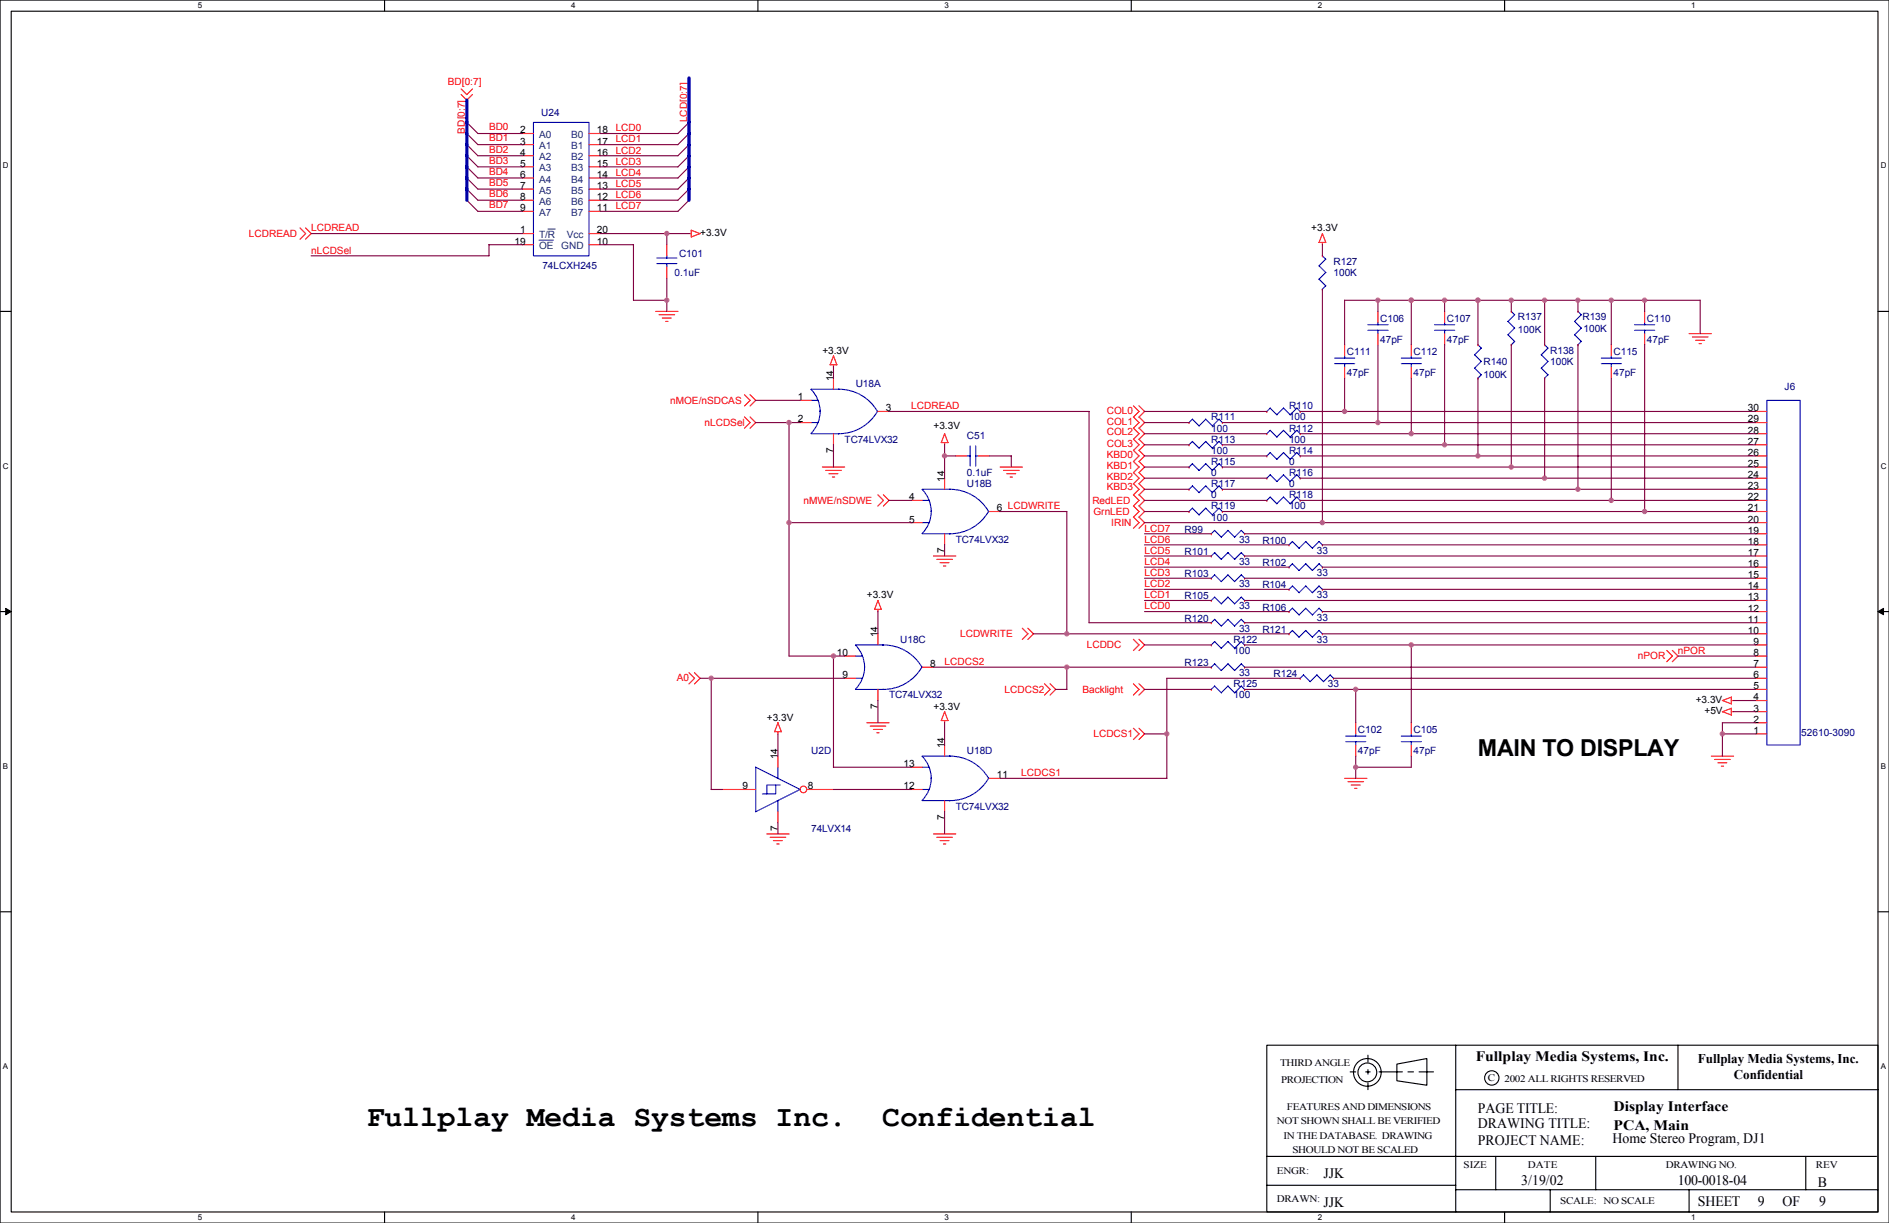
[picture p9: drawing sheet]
<svg xmlns="http://www.w3.org/2000/svg" width="432mm" height="279mm" viewBox="0 0 432 279" stroke-linecap="round" stroke-linejoin="round" font-family="sans-serif">
<path d="M0 0h431.8v279.4h-431.8zM2.6 2.6h426.7v274.3h-426.7z" fill="none" stroke="#000" stroke-width=".25"/>
<g fill="#fff">
<path d="M45.2 .3h1v2h-1z"/>
<path d="M45.2 277.1h1v2.1h-1z"/>
</g>
<path d="M87.9 0v2.6M87.9 276.9v2.5" fill="none" stroke="#000" stroke-width=".25"/>
<g fill="#fff">
<path d="M130.6 .3h1v2h-1z"/>
<path d="M130.6 277.1h1v2.1h-1z"/>
</g>
<path d="M173.2 0v2.6M173.2 276.9v2.5" fill="none" stroke="#000" stroke-width=".25"/>
<g fill="#fff">
<path d="M215.9 .3h1v2h-1z"/>
<path d="M215.9 277.1h1v2.1h-1z"/>
</g>
<path d="M258.6 0v2.6M258.6 276.9v2.5" fill="none" stroke="#000" stroke-width=".25"/>
<g fill="#fff">
<path d="M301.3 .3h1v2h-1z"/>
<path d="M301.3 277.1h1v2.1h-1z"/>
</g>
<path d="M343.9 0v2.6M343.9 276.9v2.5" fill="none" stroke="#000" stroke-width=".25"/>
<g fill="#fff">
<path d="M386.6 .3h1v2h-1z"/>
<path d="M386.6 277.1h1v2.1h-1z"/>
<path d="M.7 36.9h1.2v2h-1.2z"/>
<path d="M429.9 36.9h1.3v2h-1.3z"/>
<path d="M.7 105.4h1.2v2.1h-1.2z"/>
<path d="M429.9 105.4h1.3v2.1h-1.3z"/>
</g>
<path d="M0 71.1h2.6M429.3 71.1h2.5" fill="none" stroke="#000" stroke-width=".25"/>
<g fill="#fff">
<path d="M.7 174h1.2v2h-1.2z"/>
<path d="M429.9 174h1.2v2h-1.2z"/>
</g>
<path d="M0 139.7h2.6M429.3 139.7h2.5" fill="none" stroke="#000" stroke-width=".25"/>
<path d="M1.3 139l1.3 .7-1.3 .7zM429.3 139.7l1.3-.7v1.4z" fill="#000" stroke="#000" stroke-width=".23"/>
<g fill="#fff">
<path d="M.7 242.6h1.2v2h-1.2z"/>
<path d="M429.9 242.6h1.2v2h-1.2z"/>
</g>
<g fill="none" stroke="#000" stroke-width=".25">
<path d="M0 208.3h2.6M429.3 208.3h2.5M332.8 238.8h96.5v38.1h-96.5zM332.8 238.8h-43.2v38.1h43.2M383.6 238.8v10.1M308.6 244.9h1.3M312.2 244.9h1M312.7 241.1v1.5M312.7 244.4v1M312.7 247.4v1.5M315.2 244.9h5.4M319.3 243.1l6.9-1.3v6.1l-6.9-1z"/>
<path d="M321.8 244.9h1.3M324.4 244.9h3.3M332.8 248.9h96.5M289.6 264.2h139.4M289.6 270.8h43.2M332.8 271.8h96.5M341.9 264.2v7.6M354.4 271.8v5.1M364.8 264.2v7.6M386.1 271.8v5.1M412.8 264.2v7.6"/>
<circle cx="312.6" cy="245" r="3.2"/>
<circle cx="312.6" cy="245" r="2.15"/>
<circle cx="341" cy="246.3" r="1.64"/>
</g>
<g fill="none" stroke="#f00" stroke-width=".25">
<path d="M105.4 21.6l1.3 1.3 1.3-1.3M105.4 20.3l1.3 1.3 1.3-1.3M119.4 30.5h2.5M119.4 33h2.5M119.4 35.6h2.5M119.4 38.1h2.5M134.6 30.5h2.6M134.6 33h2.6M134.6 35.6h2.6M134.6 38.1h2.6M68.6 52.1l1.3 1.3-1.3 1.3M69.8 52.1l1.3 1.3-1.3 1.3"/>
<path d="M119.4 53.4h2.5M119.4 40.7h2.5M119.4 43.2h2.5M119.4 45.7h2.5M119.4 48.3h2.5M119.4 55.9h2.5M134.6 53.4h2.6M134.6 40.7h2.6M134.6 43.2h2.6M134.6 45.7h2.6M134.6 48.3h2.6M134.6 55.9h2.6"/>
<path d="M152.4 55.9v2.5M157.5 53.4h.5M158 52.6l2 .8-2 .7zM302.3 58.4h.1M302.3 55.4v.5M302.3 53.4l.8 2M302.3 53.3l-.8 2.1h1.5M149.9 71.1h5.1M150.6 71.9h3.6M151.4 72.7h2M152.2 73.4h.5M152.4 61v2.5"/>
<path d="M302.3 66.1h.1M307.4 78.8v2.5M315 71.1v2.6M315 76.2v2.6M322.6 78.8v2.5M330.2 71.1v2.6M330.2 76.2v2.6M337.8 78.8h.1M345.5 71.1h.1M345.5 78.8h.1M353.1 78.8h.1M360.7 71.1h.1"/>
<path d="M360.7 78.8h.1M368.3 78.8v2.5M375.9 71.1v2.6M375.9 76.2v2.6M386.1 76.2h5.1M386.9 77h3.5M387.6 77.7h2.1M388.4 78.5h.5M170.2 95.2l1.3 1.3-1.3 1.3M170.2 90.2l1.3 1.3-1.3 1.3M171.4 95.2l1.3 1.3-1.3 1.3M171.4 90.2l1.3 1.3-1.3 1.3"/>
<path d="M182.9 96.5h2.5M182.9 91.5h2.5M189.7 83.3h1.6M190.5 83.3v.6M190.5 86.4v2.5M190.5 99.1v2.5M190.5 81.3l.8 2.1M190.5 81.3l-.7 2M200.7 94h2.5M215.9 99.1l.8 2M215.9 99.1l-.8 2h1.6M259.1 95.2l1.3 1.3-1.3 1.3"/>
<path d="M259.1 97.8l1.3 1.3-1.3 1.2 1.3 1.3-1.3 1.3M259.1 92.7l1.3 1.3-1.3 1.3M260.3 95.2l1.3 1.3-1.3 1.3M260.3 97.8l1.3 1.3-1.3 1.2 1.3 1.3-1.3 1.3M260.3 92.7l1.3 1.3-1.3 1.3M271.8 96.5h.1M279.4 96.5h.1M289.6 99.1h.1M289.6 94h.1M297.2 99.1h.1M297.2 94h.1M307.4 83.8v2.6"/>
<path d="M322.6 83.8v2.6M337.8 86.4h.1M353.1 86.4h.1M368.3 83.8v2.6M401.3 99.1h2.6M401.3 96.5h2.6M401.3 94h2.6M188 106.7h5.1M188.7 107.5h3.6M189.5 108.2h2M190.3 109h.5M200.7 113l1.3 1.3-1.3 1.3"/>
<path d="M201.9 113l1.3 1.3-1.3 1.3M208.3 119.4h2.5M208.3 114.3h2.5M215.9 101.1v.5M215.9 109.2v2.6M218.5 104.2h2.5M223.5 104.2h2.6M226.1 116.9h2.5M228.6 106.7h5.1M229.4 107.5h3.6M230.1 108.2h2.1M230.9 109h.5"/>
<path d="M259.1 102.9l1.3 1.3-1.3 1.2 1.3 1.3-1.3 1.3M259.1 110.5l1.3 1.3-1.3 1.3M259.1 113l1.3 1.3-1.3 1.3M259.1 115.6l1.3 1.3-1.3 1.3M259.1 118.1l1.3 1.3-1.3 1.3M259.1 107.9l1.3 1.3-1.3 1.3M260.3 102.9l1.3 1.3-1.3 1.2 1.3 1.3-1.3 1.3M260.3 110.5l1.3 1.3-1.3 1.3M260.3 113l1.3 1.3-1.3 1.3M260.3 115.6l1.3 1.3-1.3 1.3M260.3 118.1l1.3 1.3-1.3 1.3M260.3 107.9l1.3 1.3-1.3 1.3"/>
<path d="M271.8 101.6h.1M271.8 116.9h.1M271.8 106.7h.1M271.8 111.8h.1M279.4 101.6h.1M279.4 116.9h.1M279.4 106.7h.1M279.4 111.8h.1M289.6 104.2h.1M289.6 114.3h.1M289.6 109.2h.1M297.2 104.2h.1"/>
<path d="M297.2 114.3h.1M297.2 109.2h.1M401.3 106.7h2.6M401.3 119.4h2.6M401.3 116.9h2.6M401.3 114.3h2.6M401.3 111.8h2.6M401.3 109.2h2.6M401.3 104.2h2.6M401.3 101.6h2.6M200.7 139.2v.5M200.7 137.2l-.8 2h1.5l-.7-2"/>
<path d="M213.4 127h5.1M214.1 127.8h3.6M214.9 128.5h2M215.7 129.3h.5M215.9 121.9v2.6M276.9 132.1h.1M276.9 121.9h.1M276.9 137.2h.1M276.9 127h.1M284.5 132.1h.1M284.5 121.9h.1M284.5 137.2h.1"/>
<path d="M284.5 127h.1M294.7 134.6h.1M294.7 129.6h.1M294.7 124.5h.1M294.7 139.7h.1M302.3 134.6h.1M302.3 129.6h.1M302.3 124.5h.1M302.3 139.7h.1M401.3 127h2.6M401.3 139.7h2.6M401.3 137.2h2.6"/>
<path d="M401.3 134.6h2.6M401.3 132.1h2.6M401.3 129.6h2.6M401.3 124.5h2.6M401.3 121.9h2.6M157.5 153.7l1.3 1.3-1.3 1.3M158.7 153.7l1.3 1.3-1.3 1.3M193.1 149.9h2.5M193.1 155h2.5M200.7 144.8v2.5M200.7 157.5v2.5M210.8 152.4h2.6"/>
<path d="M233.7 143.5l1.3 1.3-1.3 1.3M234.9 143.5l1.3 1.3-1.3 1.3M238.8 156.2l1.3 1.3-1.3 1.3M240 156.2l1.3 1.3-1.3 1.3M259.1 156.2l1.3 1.3-1.3 1.3M259.1 146l1.3 1.3-1.3 1.3M260.3 156.2l1.3 1.3-1.3 1.3M260.3 146l1.3 1.3-1.3 1.3M276.9 142.3h.1M276.9 147.3h.1M276.9 157.5h.1M276.9 152.4h.1"/>
<path d="M284.5 142.3h.1M284.5 147.3h.1M284.5 157.5h.1M284.5 152.4h.1M294.7 144.8h.1M297.2 155h.1M302.3 144.8h.1M304.8 155h.1M381 148.6l1.3 1.3-1.3 1.3M382.3 148.6l1.3 1.3-1.3 1.3M395.8 159.3v1.5l-2.1-.8M395.8 159.3l-2.1 .7"/>
<path d="M401.3 149.9h2.6M401.3 155h2.6M401.3 152.4h2.6M401.3 157.5h2.6M401.3 147.3h2.6M401.3 144.8h2.6M401.3 142.3h2.6M177.8 165.1l.8 2.1h-1.6zM177.8 167.2v.5M177.8 172.7v2.6M198.1 165.1h5.1M198.9 165.9h3.6"/>
<path d="M199.6 166.6h2.1M200.4 167.4h.6M208.3 175.3h2.5M215.9 164.6v.5M215.9 170.2v2.5M215.9 162.6l-.8 2h1.6l-.8-2M226.1 177.8h2.5M259.1 166.4l1.3 1.3-1.3 1.3M260.3 166.4l1.3 1.3-1.3 1.3M307.4 177.8h5.1M308.1 178.6h3.6M308.9 179.3h2"/>
<path d="M309.9 165.1v2.6M309.9 170.2v2.5M322.6 165.1v2.6M322.6 170.2v2.5M391.2 172.7h5.1M391.9 173.5h3.6M392.7 174.3h2M393.5 175h.5M393.7 162.6l2.1 .8M395.8 161.8v1.5M395.8 160h.5M395.8 162.6h.5"/>
<path d="M395.8 161.8l-2.1 .8M401.3 160h2.6M401.3 165.1h2.6M401.3 162.6h2.6M401.3 167.7h2.6M165.1 180.4h7.6M175.3 190.5h5.1M176 191.3h3.6M176.8 192h2M177.6 192.8h.5M177.8 185.4v2.6M184.4 180.4h6.1"/>
<path d="M208.3 180.4h2.5M213.4 190.5h5.1M214.1 191.3h3.6M214.9 192h2M215.7 192.8h.5M215.9 182.9v2.5M309.6 180.1h.6"/>
<circle cx="183.6" cy="180.3" r=".76"/>
</g>
<g fill="none" stroke="#00f" stroke-width=".25">
<path d="M121.9 28h12.7v30.4h-12.7zM150.1 58.9h4.6M152.4 58.4v.6M302.3 58.4l.8 .8-1.6 1.5 1.6 1.6M150.1 60.2h4.6M152.4 60.2v.8M303 62.3l-1.5 1.5 1.6 1.5-.8 .8M312.7 75.5h4.6M312.7 74.2h4.6M315 73.7v.5M315 75.4v.8M327.9 75.5h4.6"/>
<path d="M327.9 74.2h4.6M330.2 73.7v.5M330.2 75.4v.8M337.8 78.8l.8 .7M338.6 79.5l-1.5 1.6M344.7 73.4l1.5 1.6-1.5 1.5M344.7 76.5l1.5 1.5-.8 .8M345.5 71.1l.7 .8M346.2 71.9l-1.5 1.5M353.1 78.8l.8 .7-1.6 1.6M359.9 73.4l1.6 1.6M359.9 76.5l1.6 1.5"/>
<path d="M360.7 71.1l.8 .8M361.5 71.9l-1.6 1.5M361.5 75l-1.6 1.5M361.5 78l-.8 .8M373.7 75.5h4.5M373.7 74.2h4.5M375.9 73.7v.5M375.9 75.4v.8M185.4 88.9a7.2 7.2 0 0 1 2.1 5.1v-.1a7.1 7.1 0 0 1-2.1 5.1M185.4 88.9h6.3a10.2 10.2 0 0 1 8.9 5.1M185.4 91.5h1.6M185.4 96.5h1.6"/>
<path d="M200.6 93.9a10.1 10.1 0 0 1-8.9 5.2h-6.3M271.8 96.5l.8-.7 1.5 1.5M278.7 95.8l.7 .8M278.7 95.8l-1.5 1.5-1.6-1.5-1.5 1.5M289.6 99.1l.8-.8 1.5 1.6M290.3 93.2l1.6 1.6M290.4 93.2l-.8 .8M291.9 99.8l1.5-1.5 1.5 1.6M293.4 93.2l1.5 1.6M293.4 93.2l-1.5 1.6M296.4 98.3l.8 .8M296.4 93.2l.8 .8"/>
<path d="M296.5 98.3l-1.6 1.5M296.5 93.2l-1.6 1.6M305.1 83.1h4.6M305.1 81.8h4.6M307.4 81.3v.5M307.4 83.1v.7M320.3 83.1h4.6M320.3 81.8h4.6M322.6 81.3v.5M322.6 83.1v.7M337.1 81l1.5 1.6M338.6 82.6l-1.5 1.5 1.5 1.5"/>
<path d="M338.6 85.6l-.8 .8M352.3 81l1.6 1.6-1.6 1.5 1.6 1.5M353.8 85.6l-.7 .8M366 83.1h4.6M366 81.8h4.6M368.3 81.3v.5M368.3 83.1v.7M403.9 91.5h7.6v78.7h-7.6zM210.8 111.8a7.2 7.2 0 0 1 2.1 5 7.1 7.1 0 0 1-2.1 5.1M210.8 111.8h6.4M210.8 114.3h1.6M210.8 119.4h1.6"/>
<path d="M217.2 111.8h-.1a10.2 10.2 0 0 1 8.9 5.1M221 104.2h.8M221.8 101.9v4.6M223 104.2h.5M223 101.9v4.6M226 116.8a10.1 10.1 0 0 1-8.9 5.1h.1M271.8 101.6l.8-.8 1.5 1.6M272.6 116.1l1.5 1.5M272.6 105.9l1.5 1.6M272.6 111l1.5 1.6M272.6 116.1l-.8 .8M272.6 105.9l-.8 .8"/>
<path d="M272.6 111l-.8 .8M275.6 116.1l1.6 1.5M275.6 105.9l1.6 1.6M275.6 111l1.6 1.6M275.6 116.1l-1.5 1.5M275.6 105.9l-1.5 1.6M275.6 111l-1.5 1.5M278.7 100.9l.7 .7M278.7 116.1l.7 .8M278.7 105.9l.7 .8M278.7 111l.7 .8M278.7 100.8l-1.5 1.6-1.6-1.6-1.5 1.6"/>
<path d="M278.7 116.1l-1.6 1.5M278.7 105.9l-1.6 1.6M278.7 111l-1.6 1.5M289.6 109.2l.8-.7 1.5 1.5M289.6 104.2l.8-.8 1.5 1.5M289.6 114.3l.8-.8 1.5 1.6M296.4 103.4l.8 .8M296.4 113.6l.8 .7M296.4 108.5l.8 .8M296.5 108.5l-1.6 1.5-1.5-1.5-1.5 1.5M296.5 103.4l-1.6 1.5-1.5-1.5-1.5 1.5M296.5 113.5l-1.6 1.6-1.5-1.6-1.5 1.6"/>
<path d="M210.8 121.9h6.4M277.6 131.3l1.6 1.6 1.5-1.6 1.5 1.6M277.6 121.2l1.6 1.5M277.6 126.3l1.6 1.5 1.5-1.6 1.5 1.6M277.6 136.4l1.6 1.6 1.5-1.6 1.5 1.6M277.7 131.3l-.8 .8M277.7 121.2l-.8 .7M277.7 126.2l-.8 .8M277.7 136.4l-.8 .8M279.2 122.7l1.5-1.5 1.5 1.5M284.5 132.1l-.7-.8-1.6 1.6M284.5 122l-.7-.8-1.6 1.5"/>
<path d="M284.5 127l-.7-.8-1.6 1.6M284.5 137.2l-.7-.8-1.6 1.5M294.7 124.5l.7-.8 1.6 1.6M295.4 133.9l1.6 1.5M295.4 128.8l1.6 1.5M295.4 139l1.6 1.5M295.4 128.8l-.7 .8M295.4 133.9l-.7 .7M295.4 138.9l-.7 .8M298.5 133.9l1.5 1.5M298.5 139l1.5 1.5M298.5 133.9l-1.6 1.5"/>
<path d="M298.5 128.8l-1.6 1.5M298.5 138.9l-1.6 1.6M301.5 139l.8 .7M301.5 123.7l.8 .8M301.5 128.8l.8 .8M301.5 133.9l.8 .8M301.5 123.7l-1.5 1.6-1.5-1.6-1.6 1.5M301.5 133.9l-1.5 1.5M301.5 128.8l-1.5 1.5-1.5-1.5M301.5 138.9l-1.5 1.6M195.5 147.4a7.2 7.2 0 0 1 2.1 5v-.1a7.1 7.1 0 0 1-2.1 5.1M195.6 147.3h6.2a10.2 10.2 0 0 1 9 5.1"/>
<path d="M195.6 149.9h1.5M195.6 155h1.5M210.8 152.4a10.1 10.1 0 0 1-9 5.1h-6.2M277.6 141.5l1.6 1.5 1.5-1.5 1.5 1.5M277.6 146.6l1.6 1.5 1.5-1.5 1.5 1.5M277.6 156.7l1.6 1.6M277.7 141.5l-.8 .8M277.7 151.6l-.8 .8M277.7 146.6l-.8 .7M277.7 156.7l-.8 .8M280.7 156.7l1.5 1.6M280.7 151.7l1.5 1.5"/>
<path d="M280.7 151.6l-1.5 1.6-1.6-1.5M280.7 156.7l-1.5 1.6M283.7 156.7l.8 .8M283.7 151.7l.8 .7M283.8 151.6l-1.6 1.6M283.8 156.7l-1.6 1.6M284.5 142.3l-.7-.8-1.6 1.5M284.5 147.4l-.7-.8-1.6 1.5M295.4 144l1.6 1.6M295.4 144l-.7 .8M298.5 144l1.5 1.6M298.5 144l-1.6 1.6"/>
<path d="M301 154.2l1.6 1.5 1.5-1.5 .7 .8M301 154.2l-1.5 1.5-1.5-1.5-.8 .8M301.5 144l.8 .8M301.5 144l-1.5 1.6M172.7 175.3l10.2 5-10.2 5.2v-10.2M177.3 179.3v2.1h-3M177.8 175.3v2.5M178.3 179.3h-3v2.1M210.8 172.8a7.2 7.2 0 0 1 2.1 5v-.1a7.1 7.1 0 0 1-2.1 5.1M210.8 172.7h6.4M210.8 175.3h1.6M217.2 172.7h-.1a10.2 10.2 0 0 1 8.9 5.1"/>
<path d="M226 177.8a10.1 10.1 0 0 1-8.9 5.1h.1M307.6 169.4h4.6M307.6 168.2h4.6M309.9 167.7v.5M309.9 169.4v.8M320.3 169.4h4.6M320.3 168.2h4.6M322.6 167.7v.5M322.6 169.4v.8M177.8 182.9v2.5M210.8 182.9h6.4M210.8 180.4h1.6"/>
</g>
<path d="M123.2 54.9h3.3M125.3 52.3h1.6" fill="none" stroke="#004080" stroke-width=".23"/>
<g fill="none" stroke="#800040" stroke-width=".25">
<path d="M106.7 38.1l2.5 2.6M106.7 27.9l2.5 2.6M106.7 30.5l2.5 2.5M106.7 35.6l2.5 2.5M106.7 33l2.5 2.6M109.2 33h10.2M109.2 30.5h10.2M109.2 35.6h10.2M109.2 38.1h10.2M137.2 33h17.8M137.2 30.5h17.8M137.2 35.6h17.8"/>
<path d="M137.2 38.1h17.8M157.5 38.1l-2.6 2.6M157.5 33l-2.6 2.6M157.5 28l-2.6 2.5M157.5 35.6l-2.6 2.5M157.5 30.5l-2.6 2.6M71.1 53.4h48.3M106.7 40.6l2.5 2.6M106.7 43.2l2.5 2.5M106.7 45.7l2.5 2.6M109.2 40.7h10.2M109.2 45.7h10.2"/>
<path d="M109.2 48.3h10.2M109.2 43.2h10.2M119.4 55.9h-7.6v2.5h-40.7M137.2 40.7h17.8M137.2 53.4h20.3M137.2 45.7h17.8M137.2 55.9h7.6v12.7M137.2 48.3h17.8M137.2 43.2h17.8M152.4 53.4v2.5M157.5 43.2l-2.6 2.6M157.5 45.7l-2.6 2.6"/>
<path d="M157.5 40.7l-2.6 2.5M302.3 55.9v2.5M144.8 68.6h7.6M152.4 63.5v7.7M302.3 66.1v53.3M315 68.6v2.5M315 78.8v17.8M322.6 68.6v10.2M330.2 68.6v2.5M330.2 78.7v22.9M337.8 68.6v10.2M345.5 68.6v2.5"/>
<path d="M345.5 78.7v28M353.1 68.6v10.2M360.7 68.6v2.5M360.7 78.7v33.1M368.3 68.6v10.2M375.9 68.6v2.5M375.9 78.7v38.2M388.6 76.2v-7.6h-81.3l.1 10.2M172.7 96.5h10.2M172.7 91.5h10.2M180.4 96.5l-.1 53.4h12.8M190.5 83.8v2.6"/>
<path d="M203.2 94h45.7v48.3h28M261.6 96.5h10.2M261.6 99.1h28M261.6 94h28M279.4 96.5h121.9M297.2 99.1h104.1M297.2 94h104.2M307.4 86.4v7.6M322.6 86.4v12.7M337.8 86.4v17.8M353.1 86.4v22.8M368.3 86.4v27.9"/>
<path d="M180.3 119.4h28M190.5 101.6v5.1M203.2 114.3h5.1M215.9 104.2h2.6M215.9 101.6v7.6M226.1 104.2h5.1M228.6 116.9h15.3v27.9M231.2 104.1v2.6M261.6 116.9h10.2M261.6 114.3h28M261.6 101.6h10.2M261.6 109.2h28"/>
<path d="M261.6 111.8h10.2M261.6 119.4h139.7M261.6 104.2h28M261.6 106.7h10.2M279.4 116.9h121.9M279.4 101.6h121.9M279.4 111.8h121.9M279.4 106.7h121.9M297.2 114.3h104.1M297.2 109.2h104.1M297.2 104.2h104.1M200.7 139.7v5.1"/>
<path d="M215.9 124.5v2.5M261.6 132.1h15.3M261.6 139.7h33.1M261.6 134.6h33.1M261.6 129.6h33.1M261.6 124.5h33.1M261.6 127h15.3M261.6 121.9h15.3M261.6 137.2h15.3M284.5 132.1h116.8M284.5 127h116.8M284.5 121.9h116.8"/>
<path d="M284.5 137.2h116.8M302.3 139.7h99M302.3 134.6h99M302.3 129.6h99M302.3 124.5h99M160 155h33.1M162.6 154.9v25.5h2.5M190.5 149.9v25.4h17.8M213.4 152.4h63.5M236.2 144.8h58.5M241.3 157.5h2.6M243.9 152.4v5.1"/>
<path d="M261.6 157.5h15.3M261.6 147.3h15.3M284.5 147.3h116.8M284.5 142.3h116.8M284.5 152.4h116.8M284.5 157.5h116.8M297.2 155h-30.5v22.8h-38.1M302.3 144.8h99M304.8 155h96.5M309.9 157.5v7.6M322.6 147.3v17.8M383.5 149.9h17.8"/>
<path d="M177.8 167.6v5.1M200.7 160v5.1M215.9 165.1v5.1M261.6 167.7h5.1M309.9 172.7v5.1M322.6 172.7v2.6h-12.7M393.7 167.7h7.6M393.7 165.1h7.6M393.7 165.1v7.6M396.2 162.6h5.1M396.2 160h5.1M177.8 188v2.5"/>
<path d="M190.5 180.4h17.8M215.9 185.4v5.1"/>
</g>
<path d="M157.5 17.8v28M106.7 22.9v22.8" fill="none" stroke="#00f" stroke-width=".76"/>
<g fill="#f0f" stroke="#f0f" stroke-width=".25">
<circle cx="322.6" cy="147.3" r=".5"/>
<circle cx="266.7" cy="167.6" r=".5"/>
<circle cx="322.6" cy="68.6" r=".5"/>
<circle cx="375.9" cy="68.6" r=".5"/>
<circle cx="353.1" cy="109.2" r=".5"/>
<circle cx="360.7" cy="68.6" r=".5"/>
<circle cx="190.5" cy="149.9" r=".5"/>
<circle cx="309.9" cy="157.5" r=".5"/>
<circle cx="215.9" cy="104.1" r=".5"/>
<circle cx="315" cy="68.6" r=".5"/>
<circle cx="330.2" cy="101.6" r=".5"/>
<circle cx="345.4" cy="68.6" r=".5"/>
<circle cx="243.8" cy="152.4" r=".5"/>
<circle cx="302.3" cy="119.4" r=".5"/>
<circle cx="309.9" cy="175.3" r=".5"/>
<circle cx="243.8" cy="144.8" r=".5"/>
<circle cx="368.3" cy="114.3" r=".5"/>
<circle cx="315" cy="96.5" r=".5"/>
<circle cx="368.3" cy="68.6" r=".5"/>
<circle cx="180.3" cy="96.5" r=".5"/>
<circle cx="337.8" cy="104.1" r=".5"/>
<circle cx="162.6" cy="154.9" r=".5"/>
<circle cx="353.1" cy="68.6" r=".5"/>
<circle cx="345.4" cy="106.7" r=".5"/>
<circle cx="337.8" cy="68.6" r=".5"/>
<circle cx="322.6" cy="99.1" r=".5"/>
<circle cx="360.7" cy="111.8" r=".5"/>
<circle cx="330.2" cy="68.6" r=".5"/>
<circle cx="180.3" cy="119.4" r=".5"/>
<circle cx="393.7" cy="167.6" r=".5"/>
<circle cx="375.9" cy="116.8" r=".5"/>
<circle cx="307.3" cy="94" r=".5"/>
<circle cx="152.4" cy="68.6" r=".5"/>
<circle cx="152.4" cy="53.3" r=".5"/>
</g>
<g font-size="6.9">
<text x="83.8" y="257.2">Fullplay Media Systems Inc.</text>
<text x="201.7" y="257.2">Confidential</text>
</g>
<text font-size="5.3" x="337.8" y="172.6">MAIN TO DISPLAY</text>
<g font-size="3.3">
<text x="337.3" y="242.3">Fullplay Media Systems, Inc.</text>
<text x="337.8" y="257.7">DRAWING TITLE:</text>
<text x="337.8" y="254.2">PAGE TITLE:</text>
<text x="368.8" y="253.7">Display Interface</text>
<text x="337.8" y="261.6">PROJECT NAME:</text>
<text x="368.6" y="261">Home Stereo Program, DJ1</text>
<text x="368.8" y="258.1">PCA, Main</text>
<text x="302.5" y="269.2">JJK</text>
<text x="302.5" y="275.8">JJK</text>
<text x="347.7" y="270.7">3/19/02</text>
<text x="383.6" y="270.7">100-0018-04</text>
<text x="388.1" y="275.5">SHEET</text>
<text x="401.8" y="275.5">9</text>
<text x="407.4" y="275.5">OF</text>
<text x="415.6" y="271.2">B</text>
<text x="415.8" y="275.5">9</text>
</g>
<g font-size="3">
<text x="388.1" y="242.8">Fullplay Media Systems, Inc.</text>
<text x="396.3" y="246.5">Confidential</text>
</g>
<g font-size="2.3" fill="#f00">
<text x="102.4" y="19.3">BD[0:7]</text>
<text x="111.8" y="29.8">BD0</text>
<text x="157.1" y="28" transform="rotate(-90 157.1 28)">LCD[0:7]</text>
<text x="106.3" y="30.5" transform="rotate(-90 106.3 30.5)">BD[0:7]</text>
<text x="111.8" y="32.3">BD1</text>
<text x="111.8" y="34.8">BD2</text>
<text x="140.7" y="30">LCD0</text>
<text x="140.7" y="35.1">LCD2</text>
<text x="140.7" y="32.6">LCD1</text>
<text x="111.8" y="37.4">BD3</text>
<text x="111.8" y="39.9">BD4</text>
<text x="140.7" y="37.6">LCD3</text>
<text x="140.7" y="40.2">LCD4</text>
<text x="111.8" y="45">BD6</text>
<text x="111.8" y="47.5">BD7</text>
<text x="111.8" y="42.5">BD5</text>
<text x="140.7" y="42.7">LCD5</text>
<text x="140.7" y="45.3">LCD6</text>
<text x="140.7" y="47.8">LCD7</text>
<text x="71.1" y="52.9">LCDREAD</text>
<text x="56.9" y="54.1">LCDREAD</text>
<text x="71.1" y="58">nLCDSel</text>
<text x="153.2" y="92.2">nMOE/nSDCAS</text>
<text x="208.3" y="93.5">LCDREAD</text>
<text x="253" y="94.5">COL0</text>
<text x="161.1" y="97.3">nLCDSel</text>
<text x="253" y="97.1">COL1</text>
<text x="253" y="99.4">COL2</text>
<text x="253" y="107.2">KBD1</text>
<text x="253" y="104.7">KBD0</text>
<text x="253" y="102.2">COL3</text>
<text x="253" y="112.1">KBD3</text>
<text x="253" y="109.8">KBD2</text>
<text x="183.7" y="115.1">nMWE/nSDWE</text>
<text x="249.7" y="115.1">RedLED</text>
<text x="250" y="117.6">GrnLED</text>
<text x="254" y="120.2">IRIN</text>
<text x="261.6" y="121.5">LCD7</text>
<text x="261.6" y="124">LCD6</text>
<text x="261.6" y="131.6">LCD3</text>
<text x="261.6" y="129.1">LCD4</text>
<text x="261.6" y="126.5">LCD5</text>
<text x="261.6" y="136.7">LCD1</text>
<text x="261.6" y="134.2">LCD2</text>
<text x="261.6" y="139.2">LCD0</text>
<text x="219.5" y="145.6">LCDWRITE</text>
<text x="248.4" y="148.1">LCDDC</text>
<text x="383.6" y="149.4">nPOR</text>
<text x="154.7" y="155.5">A0</text>
<text x="215.9" y="151.9">LCDCS2</text>
<text x="374.4" y="150.7">nPOR</text>
<text x="229.6" y="158.3">LCDCS2</text>
<text x="247.4" y="158.3">Backlight</text>
<text x="250" y="168.4">LCDCS1</text>
<text x="233.4" y="177.3">LCDCS1</text>
</g>
<g font-size="2.3" fill="#000080">
<text x="123.7" y="26.5">U24</text>
<text x="155.2" y="58.7">C101</text>
<text x="124" y="61.5">74LCXH245</text>
<text x="154.2" y="63">0.1uF</text>
<text x="304.8" y="60.5">R127</text>
<text x="304.8" y="63">100K</text>
<text x="315.5" y="73.4">C106</text>
<text x="330.7" y="73.4">C107</text>
<text x="347" y="73.2">R137</text>
<text x="347" y="76">100K</text>
<text x="361.7" y="73.2">R139</text>
<text x="362" y="75.7">100K</text>
<text x="376.4" y="73.4">C110</text>
<text x="307.9" y="81.1">C111</text>
<text x="315.5" y="78.3">47pF</text>
<text x="323.1" y="81.1">C112</text>
<text x="330.7" y="78.3">47pF</text>
<text x="339.1" y="83.4">R140</text>
<text x="354.4" y="80.8">R138</text>
<text x="354.4" y="83.4">100K</text>
<text x="368.8" y="81.1">C115</text>
<text x="376.4" y="78.3">47pF</text>
<text x="195.6" y="88.4">U18A</text>
<text x="307.9" y="85.9">47pF</text>
<text x="323.1" y="85.9">47pF</text>
<text x="339.1" y="86.4">100K</text>
<text x="368.8" y="85.9">47pF</text>
<text x="407.9" y="89.2">J6</text>
<text x="294.7" y="93.5">R110</text>
<text x="193.1" y="101.1">TC74LVX32</text>
<text x="221" y="100.4">C51</text>
<text x="276.9" y="101.1">R113</text>
<text x="276.9" y="96.1">R111</text>
<text x="276.9" y="98.6">100</text>
<text x="294.7" y="98.6">R112</text>
<text x="294.7" y="101.1">100</text>
<text x="294.7" y="96.1">100</text>
<text x="276.9" y="103.7">100</text>
<text x="276.9" y="106.2">R115</text>
<text x="294.7" y="103.7">R114</text>
<text x="294.7" y="106.2">0</text>
<text x="221" y="111.3">U18B</text>
<text x="221" y="108.8">0.1uF</text>
<text x="276.9" y="108.8">0</text>
<text x="276.9" y="111.3">R117</text>
<text x="276.9" y="113.8">0</text>
<text x="294.7" y="113.8">R118</text>
<text x="294.7" y="108.8">R116</text>
<text x="294.7" y="111.3">0</text>
<text x="276.9" y="116.4">R119</text>
<text x="276.9" y="118.9">100</text>
<text x="294.7" y="116.4">100</text>
<text x="218.5" y="124">TC74LVX32</text>
<text x="270.8" y="121.7">R99</text>
<text x="283.2" y="124">33</text>
<text x="288.6" y="124.2">R100</text>
<text x="270.8" y="131.9">R103</text>
<text x="270.8" y="126.8">R101</text>
<text x="283.2" y="129.1">33</text>
<text x="288.6" y="129.3">R102</text>
<text x="301" y="131.6">33</text>
<text x="301" y="126.5">33</text>
<text x="270.8" y="136.9">R105</text>
<text x="283.2" y="134.2">33</text>
<text x="288.6" y="134.4">R104</text>
<text x="301" y="136.7">33</text>
<text x="270.8" y="142">R120</text>
<text x="283.2" y="139.2">33</text>
<text x="288.6" y="139.5">R106</text>
<text x="301" y="141.8">33</text>
<text x="205.8" y="146.9">U18C</text>
<text x="282" y="146.9">R122</text>
<text x="282" y="149.4">100</text>
<text x="283.2" y="144.3">33</text>
<text x="288.6" y="144.6">R121</text>
<text x="301" y="146.9">33</text>
<text x="270.8" y="152.2">R123</text>
<text x="283.2" y="154.5">33</text>
<text x="291.1" y="154.7">R124</text>
<text x="203.2" y="159.6">TC74LVX32</text>
<text x="282" y="157">R125</text>
<text x="282" y="159.6">100</text>
<text x="303.6" y="157">33</text>
<text x="310.4" y="167.4">C102</text>
<text x="323.1" y="167.4">C105</text>
<text x="185.4" y="172.3">U2D</text>
<text x="221" y="172.3">U18D</text>
<text x="310.4" y="172.3">47pF</text>
<text x="323.1" y="172.3">47pF</text>
<text x="411.8" y="168.2">52610-3090</text>
<text x="218.5" y="185">TC74LVX32</text>
<text x="185.4" y="190">74LVX14</text>
</g>
<g font-size="2.3">
<text x="118.9" y="30.5">2</text>
<text x="118.9" y="33">3</text>
<text x="118.9" y="35.6">4</text>
<text x="136.4" y="30.5">18</text>
<text x="136.4" y="33">17</text>
<text x="136.4" y="35.6">16</text>
<text x="118.9" y="38.1">5</text>
<text x="118.9" y="40.6">6</text>
<text x="136.4" y="38.1">15</text>
<text x="136.4" y="40.6">14</text>
<text x="118.9" y="43.2">7</text>
<text x="118.9" y="45.7">8</text>
<text x="136.4" y="43.2">13</text>
<text x="136.4" y="45.7">12</text>
<text x="118.9" y="48.3">9</text>
<text x="118.9" y="53.3">1</text>
<text x="136.4" y="48.3">11</text>
<text x="136.4" y="53.3">20</text>
<text x="160" y="53.9">+3.3V</text>
<text x="299.7" y="52.9">+3.3V</text>
<text x="117.6" y="55.9">19</text>
<text x="136.4" y="55.9">10</text>
<text x="188" y="80.8">+3.3V</text>
<text x="190.5" y="87.1" transform="rotate(-90 190.5 87.1)">14</text>
<text x="182.4" y="91.4">1</text>
<text x="202.5" y="94">3</text>
<text x="399.6" y="94">30</text>
<text x="182.4" y="96.5">2</text>
<text x="213.4" y="98.1">+3.3V</text>
<text x="399.6" y="101.6">27</text>
<text x="399.6" y="99.1">28</text>
<text x="399.6" y="96.5">29</text>
<text x="190.5" y="103.5" transform="rotate(-90 190.5 103.5)">7</text>
<text x="399.6" y="106.7">25</text>
<text x="399.6" y="104.1">26</text>
<text x="215.9" y="110" transform="rotate(-90 215.9 110)">14</text>
<text x="399.6" y="111.8">23</text>
<text x="399.6" y="109.2">24</text>
<text x="207.8" y="114.3">4</text>
<text x="207.8" y="119.4">5</text>
<text x="227.9" y="116.8">6 LCDWRITE</text>
<text x="399.6" y="119.4">20</text>
<text x="399.6" y="116.8">21</text>
<text x="399.6" y="114.3">22</text>
<text x="399.6" y="124.5">18</text>
<text x="399.6" y="121.9">19</text>
<text x="215.9" y="126.4" transform="rotate(-90 215.9 126.4)">7</text>
<text x="399.6" y="129.5">16</text>
<text x="399.6" y="127">17</text>
<text x="198.1" y="136.7">+3.3V</text>
<text x="399.6" y="137.2">13</text>
<text x="399.6" y="134.6">14</text>
<text x="399.6" y="132.1">15</text>
<text x="399.6" y="142.2">11</text>
<text x="399.6" y="139.7">12</text>
<text x="191.3" y="149.9">10</text>
<text x="200.7" y="145.6" transform="rotate(-90 200.7 145.6)">14</text>
<text x="399.6" y="144.8">10</text>
<text x="400.8" y="149.9">8</text>
<text x="400.8" y="147.3">9</text>
<text x="192.6" y="154.9">9</text>
<text x="212.6" y="152.4">8</text>
<text x="400.8" y="154.9">6</text>
<text x="400.8" y="152.4">7</text>
<text x="200.7" y="161.9" transform="rotate(-90 200.7 161.9)">7</text>
<text x="387.6" y="160.6">+3.3V</text>
<text x="400.8" y="160">4</text>
<text x="400.8" y="157.5">5</text>
<text x="175.3" y="164.6">+3.3V</text>
<text x="213.4" y="162.1">+3.3V</text>
<text x="389.7" y="163.1">+5V</text>
<text x="400.8" y="167.6">1</text>
<text x="400.8" y="165.1">2</text>
<text x="400.8" y="162.6">3</text>
<text x="177.8" y="173.5" transform="rotate(-90 177.8 173.5)">14</text>
<text x="215.9" y="171" transform="rotate(-90 215.9 171)">14</text>
<text x="206.5" y="175.3">13</text>
<text x="227.9" y="177.8">11</text>
<text x="169.7" y="180.3">9</text>
<text x="184.7" y="180.3">8</text>
<text x="206.5" y="180.3">12</text>
<text x="177.8" y="189.9" transform="rotate(-90 177.8 189.9)">7</text>
<text x="215.9" y="187.3" transform="rotate(-90 215.9 187.3)">7</text>
<text x="292.6" y="243.6">THIRD ANGLE</text>
<text x="292.9" y="247.4">PROJECTION</text>
<text x="340.1" y="246.9">C</text>
<text x="343.9" y="247.2">2002 ALL RIGHTS RESERVED</text>
<text x="291.9" y="256.8">NOT SHOWN SHALL BE VERIFIED</text>
<text x="294.2" y="253.5">FEATURES AND DIMENSIONS</text>
<text x="293.4" y="260.1">IN THE DATABASE. DRAWING</text>
<text x="295.4" y="263.4">SHOULD NOT BE SCALED</text>
<text x="291.9" y="268.3">ENGR:</text>
<text x="334.5" y="266.7">SIZE</text>
<text x="349.3" y="266.7">DATE</text>
<text x="380.8" y="266.7">DRAWING NO.</text>
<text x="415.1" y="266.7">REV</text>
<text x="291.9" y="274.6">DRAWN:</text>
<text x="356.6" y="275.1">SCALE: NO SCALE</text>
</g>
<g font-size="2.3" fill="#004080">
<text x="123.2" y="31.5">A0</text>
<text x="123.2" y="34.1">A1</text>
<text x="130.6" y="31.5">B0</text>
<text x="130.6" y="34.1">B1</text>
<text x="123.2" y="36.6">A2</text>
<text x="123.2" y="39.2">A3</text>
<text x="123.2" y="41.7">A4</text>
<text x="130.6" y="36.6">B2</text>
<text x="130.6" y="39.2">B3</text>
<text x="130.6" y="41.7">B4</text>
<text x="123.2" y="44.2">A5</text>
<text x="123.2" y="46.8">A6</text>
<text x="130.6" y="44.2">B5</text>
<text x="130.6" y="46.8">B6</text>
<text x="123.2" y="49.3">A7</text>
<text x="130.6" y="49.3">B7</text>
<text x="123.2" y="54.4">T/R</text>
<text x="123.2" y="56.9">OE</text>
<text x="128.3" y="56.9">GND</text>
<text x="129.6" y="54.4">Vcc</text>
</g>
<g font-size="1.8">
<text x="45.2" y="1.9">5</text>
<text x="130.6" y="1.9">4</text>
<text x="215.9" y="1.9">3</text>
<text x="301.3" y="1.9">2</text>
<text x="386.6" y="1.9">1</text>
<text x=".7" y="38.5">D</text>
<text x="429.9" y="38.5">D</text>
<text x=".7" y="107.1">C</text>
<text x="429.9" y="107.1">C</text>
<text x=".7" y="175.6">B</text>
<text x="429.9" y="175.6">B</text>
<text x=".7" y="244.2">A</text>
<text x="429.9" y="244.2">A</text>
<text x="45.2" y="278.8">5</text>
<text x="130.6" y="278.8">4</text>
<text x="215.9" y="278.8">3</text>
<text x="301.3" y="278.8">2</text>
<text x="386.6" y="278.8">1</text>
</g>
</svg>
